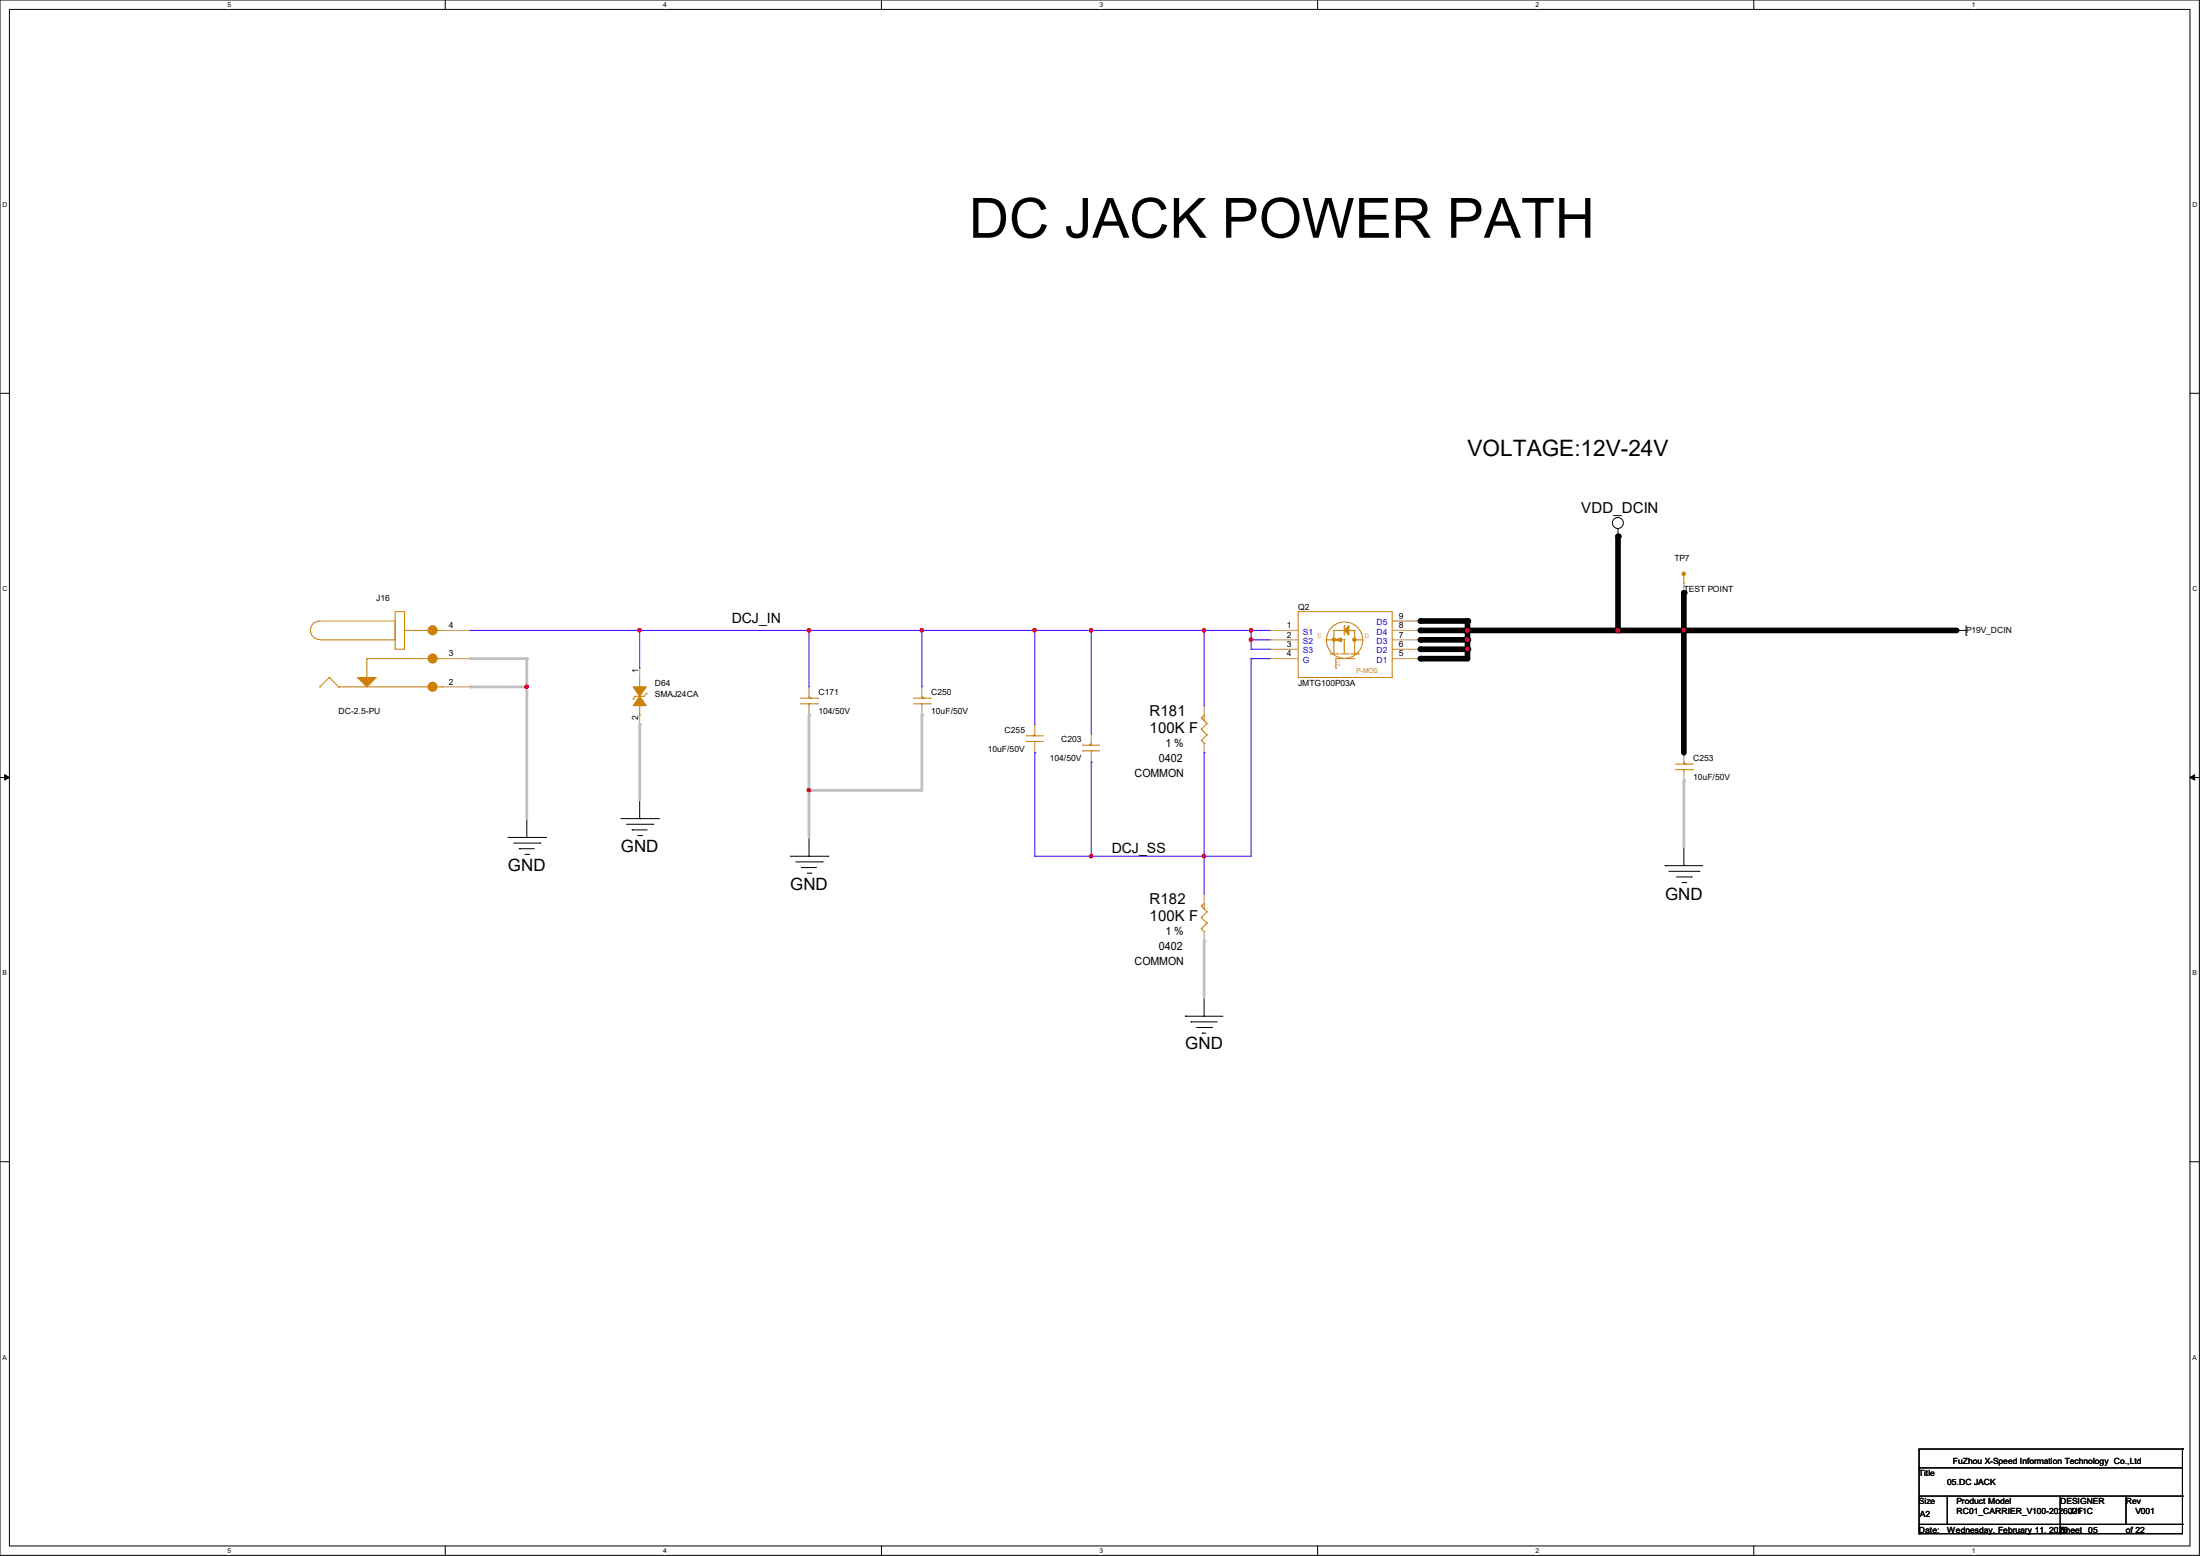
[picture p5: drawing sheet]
<svg xmlns="http://www.w3.org/2000/svg" width="297mm" height="210mm" viewBox="0 0 297 210" stroke-linecap="round" stroke-linejoin="round" font-family="sans-serif">
<path d="M0 0h296.9v209.9h-296.9zM1.3 1.3h294.4v207.4h-294.4z" fill="none" stroke="#000" stroke-width=".14"/>
<g fill="#fff">
<path d="M30.7 .1h.5v1h-.5z"/>
<path d="M30.7 208.8h.5v1h-.5z"/>
</g>
<path d="M60.1 0v1.3M60.1 208.7v1.2" fill="none" stroke="#000" stroke-width=".14"/>
<g fill="#fff">
<path d="M89.5 .1h.5v1h-.5z"/>
<path d="M89.5 208.8h.5v1h-.5z"/>
</g>
<path d="M119 0v1.3M119 208.7v1.2" fill="none" stroke="#000" stroke-width=".14"/>
<g fill="#fff">
<path d="M148.4 .1h.5v1h-.5z"/>
<path d="M148.4 208.8h.5v1h-.5z"/>
</g>
<path d="M177.9 0v1.3M177.9 208.7v1.2" fill="none" stroke="#000" stroke-width=".14"/>
<g fill="#fff">
<path d="M207.3 .1h.5v1h-.5z"/>
<path d="M207.3 208.8h.5v1h-.5z"/>
</g>
<path d="M236.8 0v1.3M236.8 208.7v1.2" fill="none" stroke="#000" stroke-width=".14"/>
<g fill="#fff">
<path d="M266.2 .1h.5v1h-.5z"/>
<path d="M266.2 208.8h.5v1h-.5z"/>
<path d="M.3 27.2h.7v1h-.7z"/>
<path d="M296 27.2h.6v1h-.6z"/>
<path d="M.3 79h.7v1h-.7z"/>
<path d="M296 79h.6v1h-.6z"/>
</g>
<path d="M0 53.1h1.3M295.7 53.1h1.2" fill="none" stroke="#000" stroke-width=".14"/>
<g fill="#fff">
<path d="M.3 130.9h.6v1h-.6z"/>
<path d="M296 130.9h.6v1h-.6z"/>
</g>
<path d="M0 104.9h1.3M295.7 104.9h1.2" fill="none" stroke="#000" stroke-width=".14"/>
<path d="M.6 104.6l.7 .3-.7 .4zM295.7 104.9l.6-.3v.7z" fill="#000" stroke="#000" stroke-width=".14"/>
<g fill="#fff">
<path d="M.3 182.7h.6v1h-.6z"/>
<path d="M296 182.7h.5v1h-.5z"/>
</g>
<g fill="none" stroke="#000" stroke-width=".14">
<path d="M218.4 72.4h.1M218.4 71.4v1M264.2 85.1h.1M264.2 85.1h1.2M265.4 85.7h.1M265.4 84.5v1.2M68.6 113h5.1M69.3 113.8h3.6M70.1 114.6h.1M70.1 114.6h2M70.9 115.3h.5M71.1 113h.1"/>
<path d="M71.1 110.5v2.5M71.4 115.3h.1M72.9 113.8h.1M73.7 113h.1M83.8 110.5h5.1M84.6 111.3h3.5M85.3 112h.1M85.3 112h2.1M86.1 112.8h.5M86.4 110.5h.1M86.4 107.9v2.6M86.6 112.8h.1"/>
<path d="M88.1 111.3h.1M88.9 110.5h.1M106.7 115.6h5.1M107.4 116.3h3.6M108.2 117.1h.1M108.2 117.1h2M109 117.9h.5M109.2 115.6h.1M109.2 113v2.6M109.5 117.9h.1M111 116.3h.1M111.8 115.6h.1"/>
<path d="M224.8 116.8h.1M224.8 116.8h5.1M225.3 117.6h4.1M226.3 118.4h2M227.1 119.1h.5M227.3 114.3h.1M227.3 114.3v2.5M227.6 119.1h.1M228.3 118.4h.1M229.4 117.6h.1M160 137.2h.1M160 137.2h5.1"/>
<path d="M160.8 137.9h.1M160.8 137.9h3.5M161.5 138.7h2.1M162.3 139.4h.1M162.3 139.4h.5M162.6 137.2h.1M162.6 134.6v2.6M163.6 138.7h.1M0 156.8h1.3M295.7 156.8h1.2M259.1 198.1h.1M259.1 198.1h35.5"/>
<path d="M294.6 195.6h.1M294.6 195.6h-35.5v11.4M294.6 195.6v11.4h-35.5M259.1 207h.1M259.1 201.9h35.5M259.1 205.7h35.5M262.9 205.7h.1M262.9 201.9v3.8M278.1 205.7h.1M278.1 207h.1M278.1 201.9v5.1M287 205.7h.1"/>
<path d="M287 201.9v3.8M294.6 201.9h.1M294.6 205.7h.1"/>
<circle cx="218.4" cy="70.6" r=".74"/>
</g>
<g fill="#cc8006" stroke="#cc8006" stroke-width=".14">
<path d="M180.2 86.4l.9-.3v.5z"/>
<path d="M181.5 85.1l.6-.6v1.2z"/>
<path d="M85.5 92.7h1.7l-.8 1.3z" fill-rule="evenodd"/>
<path d="M86.4 94l.8 1.2h-1.7z" fill-rule="evenodd"/>
<path d="M48.3 91.4h2.5l-1.3 1.3z" fill-rule="evenodd"/>
<circle cx="227.3" cy="77.4" r=".23"/>
<circle cx="58.4" cy="85.1" r=".61"/>
<circle cx="58.4" cy="92.7" r=".61"/>
<circle cx="58.4" cy="88.9" r=".61"/>
<circle cx="182.9" cy="86.3" r=".23"/>
<circle cx="180.1" cy="86.3" r=".23"/>
</g>
<g fill="none" stroke="#cc8006" stroke-width=".14">
<path d="M227.3 78.7h.1M227.3 77.5v1.2M43.2 86.3a1.25 1.25 0 0 1-1.3-1.2 1.25 1.25 0 0 1 1.3-1.3h10.1v2.6h-10.1M43.2 92.7h.1M44.4 91.4h.1M44.4 91.4l1.3 1.3M44.4 91.4l-1.2 1.3M45.7 92.7h.1M45.7 92.7h14M49.5 88.9h.1M49.5 91.4h.1M49.5 88.9h10.2"/>
<path d="M49.5 88.9v2.5M53.3 82.5h1.3v5.1h-1.3zM54.6 85.1h5.1M58.4 85.1h.1M59.7 85.1h.1M59.7 92.7h.1M85.5 94.4h.1M85.7 94h.1M85.7 94l-.2 .4M86.4 92.7h.1M86.4 96.5h.1M86.4 91.4v1.3"/>
<path d="M86.4 95.2v1.3M87.2 93.6h.1M87.2 93.6l-.2 .4h-1.3M108.1 95h2.3M108.1 94.2h2.3M109.2 94.2h.1M109.2 95h.1M109.2 94.2v-.2l.3 .2M109.2 95v.2M109.5 94.2h.1M110.4 95h.1M110.4 94.2h.1"/>
<path d="M123.3 95h2.3M123.3 94.2h2.3M124.5 94.2h.1M124.5 95h.1M124.5 94.2v-.2l.2 .2M124.5 95v.2M124.7 94.2h.1M125.6 95h.1M125.6 94.2h.1M138.6 99.3h.1M138.6 99.3h2.2M139.4 99.3h.1"/>
<path d="M139.4 99.3l.3-.2v.2M139.7 99.3h.1M162.2 96.9h.1M162.2 98.4h.1M162.2 99.9h.1M162.2 96.9l.4-.4v.8M162.2 96.9l.7 .8M162.2 98.4l.7 .8M162.2 99.9l.4 .4M162.6 97.3h.1M162.9 97.7h.1M162.9 99.2h.1"/>
<path d="M162.9 97.7l-.7 .7M162.9 99.2l-.7 .7M175.3 82.5h12.7v8.9h-12.7zM179.1 86.4h.1M179.1 86.4h2.4M179.6 88.3h1M180.1 85.1h.1M180.1 85.1h1.4M180.1 85.1v3.2M180.3 88.9h.1M180.3 90.2h.1M180.3 88.9h2.6"/>
<path d="M180.3 88.9v1.3M180.6 88.3h.1M181 88.3h1M181.5 85.1h.1M181.5 86.4h.1M181.5 84.5h.1M181.5 84.5v1.2M181.5 86.4v1.7M182 88.3h.1M182.1 85.1h.8M182.4 88.3h1M182.9 85.1h.1"/>
<path d="M182.9 88.3h.1M182.9 86.4h.1M182.9 85.1v3.2M182.9 86.4h1.1M183.4 88.3h.1M138.6 100.1h.1M138.6 100.1h2.2M139.7 100.1h.1M139.7 100.1v.2M146.2 101.3h.1M146.2 100.6h.1M146.2 101.3h2.3"/>
<path d="M146.2 100.6h2.3M147.1 100.6h.1M147.1 100.6l.2-.3v.3M147.3 100.6h.1M147.3 101.3h.1M147.3 101.3v.3M162.6 100.3h.1M226.2 103.9h2.3M226.2 103.1h2.3M227.3 103.1h.1M227.3 103.9h.1M227.3 103.1v-.2l.3 .2"/>
<path d="M227.3 103.9v.2M227.6 103.1h.1M228.5 103.9h.1M228.5 103.1h.1M162.2 122.3h.1M162.2 123.8h.1M162.2 125.3h.1M162.2 122.3l.4-.4v.8M162.2 122.3l.7 .8M162.2 123.8l.7 .8M162.2 125.3l.4 .4M162.6 125.7h.1"/>
<path d="M162.6 122.7h.1M162.9 123.1h.1M162.9 124.6h.1M162.9 123.1l-.7 .7M162.9 124.6l-.7 .7"/>
<circle cx="181.5" cy="86.4" r="2.46"/>
</g>
<g fill="none" stroke="#a84" stroke-width=".14">
<path d="M227.3 78.7v1.3M59.7 85.1h3.8M59.7 92.7h3.8M59.7 88.9h3.8M63.5 85.1h.1M63.5 92.7h.1M63.5 88.9h.1M86.4 90.2h.1M86.4 97.8h.1M86.4 90.2v1.2M86.4 96.5v1.3M109.2 92.7h.1"/>
<path d="M109.2 96.5h.1M109.2 92.7v1.3M109.2 95.2v1.3M124.5 92.7h.1M124.5 96.5h.1M124.5 92.7v1.3M124.5 95.2v1.3M139.7 97.8h.1M139.7 97.8v1.3M147.3 99.1h.1M147.3 99.1v1.2M162.6 95.2h.1"/>
<path d="M162.6 95.2v1.3M171.4 85.1h.1M171.4 86.4h.1M171.4 87.6h.1M171.4 88.9h.1M171.4 85.1h3.9M171.4 88.9h3.9M171.4 86.4h3.9M171.4 87.6h3.9M188 85.1h3.8M188 88.9h3.8M188 86.4h3.8"/>
<path d="M188 87.6h3.8M188 83.8h3.8M191.8 88.9h.1M191.8 87.6h.1M191.8 86.4h.1M191.8 85.1h.1M191.8 83.8h.1M227.3 80h.1M139.7 101.6h.1M139.7 100.3v1.3M147.3 102.9h.1M147.3 101.6v1.3"/>
<path d="M162.6 101.6h.1M162.6 100.3v1.3M227.3 101.6h.1M227.3 105.4h.1M227.3 101.6v1.3M227.3 104.1v1.3M162.6 120.6h.1M162.6 127h.1M162.6 120.6v1.3M162.6 125.7v1.3"/>
</g>
<path d="M218.4 72.4v12.7M191.8 83.8h6.3v5.1M191.8 85.1h72.4M191.8 86.4h6.3M191.8 87.6h6.3M227.3 80v21.6" fill="none" stroke="#000" stroke-width=".76"/>
<g fill="#000">
<circle cx="218.4" cy="72.4" r=".38"/>
<circle cx="191.8" cy="83.8" r=".38"/>
<circle cx="191.8" cy="87.6" r=".38"/>
<circle cx="191.8" cy="85.1" r=".38"/>
<circle cx="191.8" cy="86.4" r=".38"/>
<circle cx="198.1" cy="83.8" r=".38"/>
<circle cx="198.1" cy="86.4" r=".38"/>
<circle cx="198.1" cy="87.6" r=".38"/>
<circle cx="198.1" cy="85.1" r=".38"/>
<circle cx="218.4" cy="85.1" r=".38"/>
<circle cx="227.3" cy="80" r=".38"/>
<circle cx="227.3" cy="85.1" r=".38"/>
</g>
<g fill="none" stroke="#4200ff" stroke-width=".14">
<path d="M63.5 85.1h.1M63.5 85.1h107.9M86.4 85.1h.1M86.4 85.1v5.1M109.2 85.1h.1M109.2 85.1v7.6M124.5 85.1h.1M124.5 85.1v7.6M139.7 85.1h.1M139.7 85.1v12.7M147.3 85.1h.1M147.3 85.1v14"/>
<path d="M162.6 85.1h.1M162.6 85.1v10.1M168.9 85.1h.1M168.9 86.4h.1M168.9 87.6h.1M168.9 85.1v2.5M168.9 86.4h2.5M168.9 87.6h2.5"/>
</g>
<g fill="#f00" stroke="#f00" stroke-width=".14">
<circle cx="86.3" cy="85.1" r=".23"/>
<circle cx="124.4" cy="85.1" r=".23"/>
<circle cx="109.2" cy="85.1" r=".23"/>
<circle cx="139.7" cy="85.1" r=".23"/>
<circle cx="162.5" cy="85.1" r=".23"/>
<circle cx="147.3" cy="85.1" r=".23"/>
<circle cx="168.9" cy="85.1" r=".23"/>
<circle cx="168.9" cy="86.3" r=".23"/>
<circle cx="198.1" cy="85.1" r=".23"/>
<circle cx="227.3" cy="85.1" r=".23"/>
<circle cx="218.4" cy="85.1" r=".23"/>
<circle cx="198.1" cy="87.6" r=".23"/>
<circle cx="198.1" cy="86.3" r=".23"/>
</g>
<path d="M63.5 88.9h7.6" fill="none" stroke="#c0c0c0" stroke-width=".38"/>
<circle cx="63.5" cy="88.9" r=".19" fill="#c0c0c0"/>
<path d="M71.1 88.9v3.8" fill="none" stroke="#c0c0c0" stroke-width=".38"/>
<circle cx="71.1" cy="88.9" r=".19" fill="#c0c0c0"/>
<path d="M168.9 88.9h.1M168.9 88.9v26.7M168.9 88.9h2.5" fill="none" stroke="#4200ff" stroke-width=".14"/>
<path d="M191.8 88.9h6.3" fill="none" stroke="#000" stroke-width=".76"/>
<circle cx="191.8" cy="88.9" r=".38" fill="#000"/>
<path d="M63.5 92.7h7.6" fill="none" stroke="#c0c0c0" stroke-width=".38"/>
<circle cx="63.5" cy="92.7" r=".19" fill="#c0c0c0"/>
<path d="M71.1 92.7v17.8" fill="none" stroke="#c0c0c0" stroke-width=".38"/>
<circle cx="71.1" cy="92.7" r=".19" fill="#c0c0c0"/>
<circle cx="71.1" cy="92.7" r=".23" fill="#f00" stroke="#f00" stroke-width=".14"/>
<path d="M109.2 96.5v10.2" fill="none" stroke="#c0c0c0" stroke-width=".38"/>
<circle cx="109.2" cy="96.5" r=".19" fill="#c0c0c0"/>
<circle cx="109.2" cy="106.7" r=".23" fill="#f00" stroke="#f00" stroke-width=".14"/>
<path d="M124.5 96.5v10.2" fill="none" stroke="#c0c0c0" stroke-width=".38"/>
<circle cx="124.5" cy="96.5" r=".19" fill="#c0c0c0"/>
<path d="M86.4 97.8v10.1" fill="none" stroke="#c0c0c0" stroke-width=".38"/>
<circle cx="86.4" cy="97.8" r=".19" fill="#c0c0c0"/>
<path d="M139.7 101.6h.1M139.7 101.6v14M147.3 102.9h.1M147.3 102.9v12.7M162.6 101.6h.1M162.6 101.6v14" fill="none" stroke="#4200ff" stroke-width=".14"/>
<circle cx="147.3" cy="115.5" r=".23" fill="#f00" stroke="#f00" stroke-width=".14"/>
<path d="M227.3 105.4v8.9" fill="none" stroke="#c0c0c0" stroke-width=".38"/>
<circle cx="227.3" cy="105.4" r=".19" fill="#c0c0c0"/>
<path d="M109.2 106.7v6.3" fill="none" stroke="#c0c0c0" stroke-width=".38"/>
<circle cx="109.2" cy="106.7" r=".19" fill="#c0c0c0"/>
<path d="M109.2 106.7h15.3" fill="none" stroke="#c0c0c0" stroke-width=".38"/>
<circle cx="109.2" cy="106.7" r=".19" fill="#c0c0c0"/>
<path d="M139.7 115.6h.1M139.7 115.6h29.2M147.3 115.6h.1M162.6 115.6h.1M162.6 115.6v5" fill="none" stroke="#4200ff" stroke-width=".14"/>
<circle cx="162.5" cy="115.5" r=".23" fill="#f00" stroke="#f00" stroke-width=".14"/>
<path d="M162.6 127v7.6" fill="none" stroke="#c0c0c0" stroke-width=".38"/>
<circle cx="162.6" cy="127" r=".19" fill="#c0c0c0"/>
<g fill="#f00" stroke="#f00" stroke-width=".14">
<circle cx="86.3" cy="85.1" r=".23"/>
<circle cx="124.4" cy="85.1" r=".23"/>
<circle cx="109.2" cy="85.1" r=".23"/>
<circle cx="139.7" cy="85.1" r=".23"/>
<circle cx="162.5" cy="85.1" r=".23"/>
<circle cx="147.3" cy="85.1" r=".23"/>
<circle cx="168.9" cy="85.1" r=".23"/>
<circle cx="168.9" cy="86.3" r=".23"/>
<circle cx="198.1" cy="85.1" r=".23"/>
<circle cx="227.3" cy="85.1" r=".23"/>
<circle cx="218.4" cy="85.1" r=".23"/>
<circle cx="198.1" cy="87.6" r=".23"/>
<circle cx="198.1" cy="86.3" r=".23"/>
<circle cx="71.1" cy="92.7" r=".23"/>
<circle cx="109.2" cy="106.7" r=".23"/>
<circle cx="147.3" cy="115.5" r=".23"/>
<circle cx="162.5" cy="115.5" r=".23"/>
</g>
<text font-size="7.5" x="130.8" y="32.1">DC JACK POWER PATH</text>
<text font-size="3" x="198.1" y="61.6">VOLTAGE:12V-24V</text>
<g font-size="2.3">
<text x="68.6" y="117.5">GND</text>
<text x="83.8" y="115">GND</text>
<text x="106.7" y="120.1">GND</text>
<text x="224.8" y="121.5">GND</text>
<text x="160" y="141.6">GND</text>
</g>
<g font-size="2">
<text x="213.5" y="69.2">VDD_DCIN</text>
<text x="155.2" y="96.6">R181</text>
<text x="155.2" y="98.9">100K F</text>
<text x="155.2" y="122">R182</text>
<text x="155.2" y="124.3">100K F</text>
</g>
<g font-size="1.9">
<text x="98.8" y="84.1">DCJ_IN</text>
<text x="150.1" y="115.1">DCJ_SS</text>
</g>
<g font-size="1.5">
<text x="157.4" y="100.8">1 %</text>
<text x="153.2" y="104.9">COMMON</text>
<text x="156.5" y="102.9">0402</text>
<text x="153.2" y="130.3">COMMON</text>
<text x="156.5" y="128.3">0402</text>
<text x="157.4" y="126.2">1 %</text>
</g>
<g font-size="1.1">
<text x="226.1" y="75.8">TP7</text>
<text x="50.8" y="81.1">J16</text>
<text x="175.3" y="82.4">Q2</text>
<text x="188.8" y="83.5">9</text>
<text x="227.3" y="79.8">TEST POINT</text>
<text x="60.6" y="84.8">4</text>
<text x="60.6" y="88.6">3</text>
<text x="173.7" y="84.8">1</text>
<text x="173.7" y="86.1">2</text>
<text x="173.7" y="87.3">3</text>
<text x="173.7" y="88.6">4</text>
<text x="188.8" y="88.6">5</text>
<text x="188.8" y="87.3">6</text>
<text x="188.8" y="86.1">7</text>
<text x="188.8" y="84.8">8</text>
<text x="265.4" y="85.4">P19V_DCIN</text>
<text x="60.6" y="92.4">2</text>
<text x="86.2" y="90.8" transform="rotate(-90 86.2 90.8)">1</text>
<text x="88.4" y="92.5">D64</text>
<text x="88.4" y="94.1">SMAJ24CA</text>
<text x="110.5" y="93.8">C171</text>
<text x="125.7" y="93.8">C250</text>
<text x="175.3" y="92.5">JMTG100P03A</text>
<text x="45.7" y="96.4">DC-2.5-PU</text>
<text x="86.2" y="97.2" transform="rotate(-90 86.2 97.2)">2</text>
<text x="110.5" y="96.4">104/50V</text>
<text x="125.7" y="96.4">10uF/50V</text>
<text x="133.3" y="101.4">10uF/50V</text>
<text x="135.6" y="98.9">C255</text>
<text x="143.3" y="100.2">C203</text>
<text x="141.7" y="102.7">104/50V</text>
<text x="228.6" y="102.7">C253</text>
<text x="228.6" y="105.2">10uF/50V</text>
<text x="263.6" y="197.6">FuZhou X-Speed Information Technology Co.,Ltd</text>
<text x="259.1" y="199.2">Title</text>
<text x="259.1" y="203">Size</text>
<text x="262.9" y="200.5">05.DC JACK</text>
<text x="264.1" y="203">Product Model</text>
<text x="278.1" y="203">DESIGNER</text>
<text x="287" y="203">Rev</text>
<text x="259.1" y="206.8">Date:</text>
<text x="259.2" y="204.7">A2</text>
<text x="262.9" y="206.8">Wednesday, February 11, 2026</text>
<text x="264.2" y="204.3">RC01_CARRIER_V100-20260211C</text>
<text x="278.1" y="206.8">Sheet</text>
<text x="279.4" y="204.3">JJF</text>
<text x="281.9" y="206.8">05</text>
<text x="287" y="206.8">of 22</text>
<text x="288.3" y="204.3">V001</text>
</g>
<g font-size="1.1" fill="#00c">
<text x="175.9" y="85.6">S1</text>
<text x="175.9" y="86.9">S2</text>
<text x="175.9" y="88.2">S3</text>
<text x="175.9" y="89.5">G</text>
<text x="185.8" y="89.5">D1</text>
<text x="185.8" y="88.2">D2</text>
<text x="185.8" y="86.9">D3</text>
<text x="185.8" y="85.6">D4</text>
<text x="185.8" y="84.4">D5</text>
</g>
<g font-size="1.1" fill="#cc8006">
<text x="177.8" y="86.1">S</text>
<text x="180.3" y="89.9">G</text>
<text x="184.1" y="86.1">D</text>
</g>
<g font-size=".9">
<text x="30.7" y=".9">5</text>
<text x="89.5" y=".9">4</text>
<text x="148.4" y=".9">3</text>
<text x="207.3" y=".9">2</text>
<text x="266.2" y=".9">1</text>
<text x=".3" y="28">D</text>
<text x="296" y="28">D</text>
<text x=".3" y="79.8">C</text>
<text x="296" y="79.8">C</text>
<text x=".3" y="131.7">B</text>
<text x="296" y="131.7">B</text>
<text x=".3" y="183.5">A</text>
<text x="296" y="183.5">A</text>
<text x="30.7" y="209.6">5</text>
<text x="89.5" y="209.6">4</text>
<text x="148.4" y="209.6">3</text>
<text x="207.3" y="209.6">2</text>
<text x="266.2" y="209.6">1</text>
</g>
<text font-size=".9" fill="#cc8006" x="183.1" y="90.8">P-MOS</text>
</svg>
